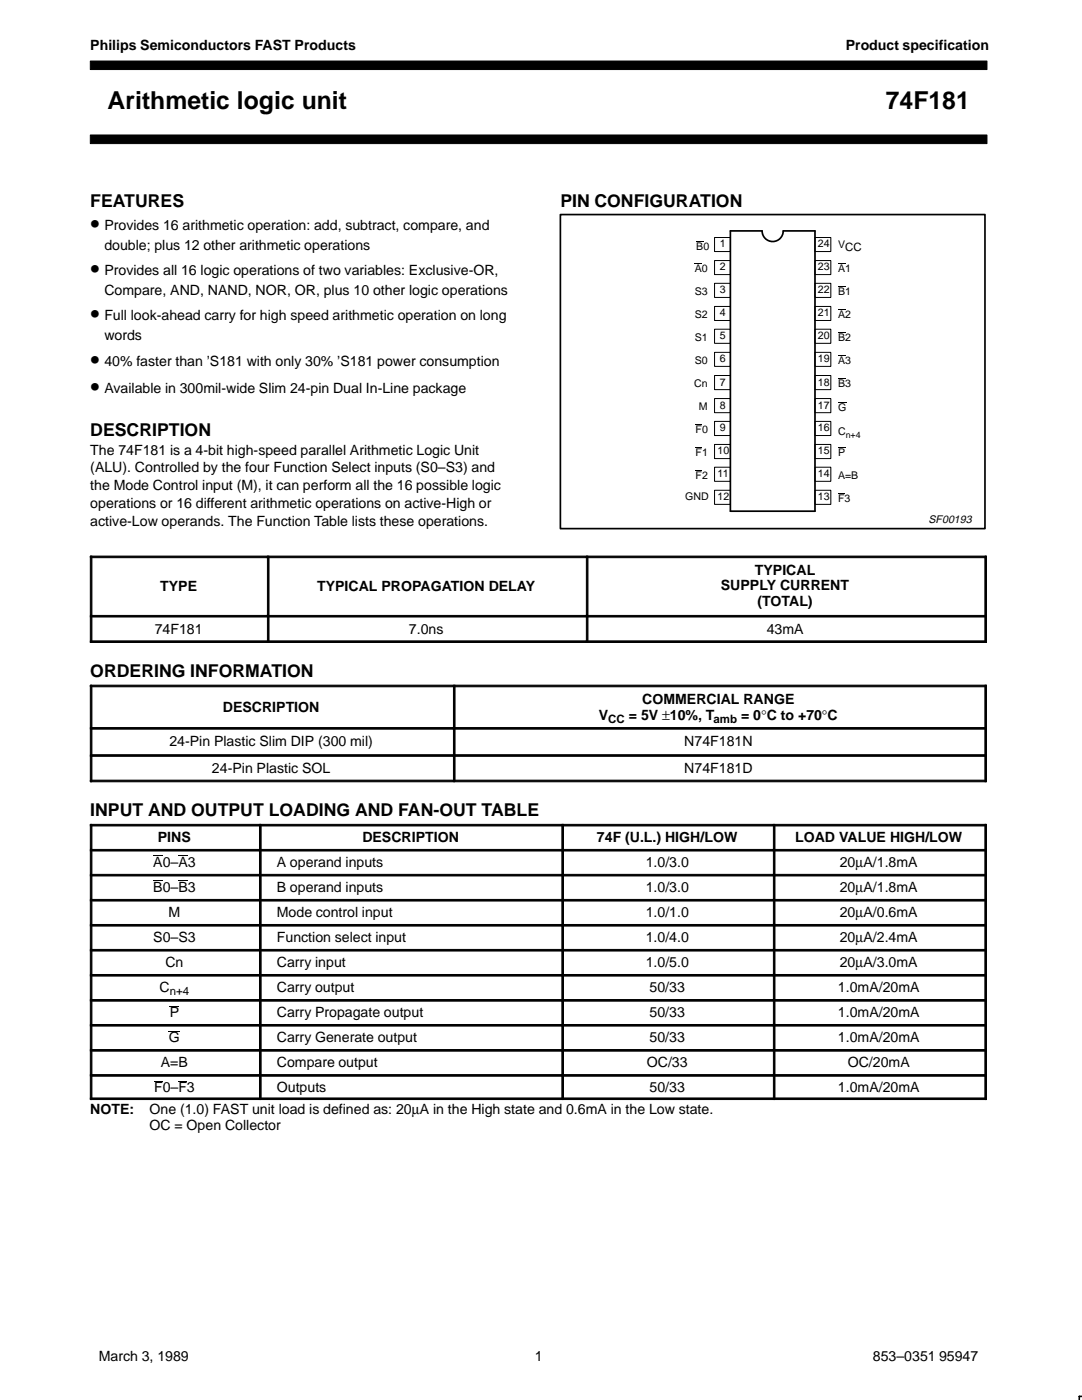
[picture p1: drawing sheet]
<svg xmlns="http://www.w3.org/2000/svg" width="216mm" height="279mm" viewBox="0 0 216 279" stroke-linecap="round" stroke-linejoin="round" font-family="sans-serif">
<g fill="#000" stroke="#000" stroke-width=".2">
<path d="M18 12.2h178.9v1.7h-178.9z" fill-rule="evenodd"/>
<path d="M18 26.9h178.9v1.8h-178.9z" fill-rule="evenodd"/>
<path d="M18 111h.3v11.8h-.3z" fill-rule="evenodd"/>
<path d="M18 111h35.3v.3h-35.3z" fill-rule="evenodd"/>
<path d="M53.4 111h.3v11.8h-.3z" fill-rule="evenodd"/>
<path d="M53.4 111h63.6v.3h-63.6z" fill-rule="evenodd"/>
<path d="M117 111h.3v11.8h-.3z" fill-rule="evenodd"/>
<path d="M117 111h79.8v.3h-79.8z" fill-rule="evenodd"/>
<path d="M196.5 111h.3v11.8h-.3z" fill-rule="evenodd"/>
<path d="M18 122.8h.3v5.4h-.3z" fill-rule="evenodd"/>
<path d="M18 122.8h35.3v.3h-35.3z" fill-rule="evenodd"/>
<path d="M18 127.9h35.3v.3h-35.3z" fill-rule="evenodd"/>
<path d="M18 136.7h.3v8.5h-.3z" fill-rule="evenodd"/>
<path d="M18 136.7h72.5v.4h-72.5z" fill-rule="evenodd"/>
<path d="M53.4 122.8h.3v5.4h-.3z" fill-rule="evenodd"/>
<path d="M53.4 122.8h63.6v.3h-63.6z" fill-rule="evenodd"/>
<path d="M53.4 127.9h63.6v.3h-63.6z" fill-rule="evenodd"/>
<path d="M90.5 136.7h.3v8.5h-.3z" fill-rule="evenodd"/>
<path d="M90.5 136.7h106.3v.4h-106.3z" fill-rule="evenodd"/>
<path d="M117 122.8h.3v5.4h-.3z" fill-rule="evenodd"/>
<path d="M117 122.8h79.8v.3h-79.8z" fill-rule="evenodd"/>
<path d="M117 127.9h79.8v.3h-79.8z" fill-rule="evenodd"/>
<path d="M196.5 122.8h.3v5.4h-.3z" fill-rule="evenodd"/>
<path d="M196.5 136.7h.3v8.5h-.3z" fill-rule="evenodd"/>
<path d="M18 145.2h.3v5.4h-.3z" fill-rule="evenodd"/>
<path d="M18 145.2h72.5v.3h-72.5z" fill-rule="evenodd"/>
<path d="M18 150.6h.3v5.4h-.3z" fill-rule="evenodd"/>
<path d="M18 150.6h72.5v.3h-72.5z" fill-rule="evenodd"/>
<path d="M18 155.7h72.5v.3h-72.5z" fill-rule="evenodd"/>
<path d="M90.5 145.2h.3v5.4h-.3z" fill-rule="evenodd"/>
<path d="M90.5 145.2h106.3v.3h-106.3z" fill-rule="evenodd"/>
<path d="M90.5 150.6h.3v5.4h-.3z" fill-rule="evenodd"/>
<path d="M90.5 150.6h106.3v.3h-106.3z" fill-rule="evenodd"/>
<path d="M90.5 155.7h106.3v.3h-106.3z" fill-rule="evenodd"/>
<path d="M196.5 145.2h.3v5.4h-.3z" fill-rule="evenodd"/>
<path d="M196.5 150.6h.3v5.4h-.3z" fill-rule="evenodd"/>
<path d="M18 164.5h.3v5h-.3z" fill-rule="evenodd"/>
<path d="M18 164.5h33.8v.3h-33.8z" fill-rule="evenodd"/>
<path d="M18 169.5h.3v5h-.3z" fill-rule="evenodd"/>
<path d="M18 169.5h33.8v.3h-33.8z" fill-rule="evenodd"/>
<path d="M18 174.5h.3v5h-.3z" fill-rule="evenodd"/>
<path d="M18 174.5h33.8v.3h-33.8z" fill-rule="evenodd"/>
<path d="M18 179.5h.3v5h-.3z" fill-rule="evenodd"/>
<path d="M18 179.5h33.8v.3h-33.8z" fill-rule="evenodd"/>
<path d="M51.8 164.5h.3v5h-.3z" fill-rule="evenodd"/>
<path d="M51.8 164.5h60.3v.3h-60.3z" fill-rule="evenodd"/>
<path d="M51.8 169.5h.3v5h-.3z" fill-rule="evenodd"/>
<path d="M51.8 169.5h60.3v.3h-60.3z" fill-rule="evenodd"/>
<path d="M51.8 174.5h.3v5h-.3z" fill-rule="evenodd"/>
<path d="M51.8 174.5h60.3v.3h-60.3z" fill-rule="evenodd"/>
<path d="M51.8 179.5h.3v5h-.3z" fill-rule="evenodd"/>
<path d="M51.8 179.5h60.3v.3h-60.3z" fill-rule="evenodd"/>
<path d="M112.1 164.5h.3v5h-.3z" fill-rule="evenodd"/>
<path d="M112.1 164.5h42.2v.3h-42.2z" fill-rule="evenodd"/>
<path d="M112.1 169.5h.3v5h-.3z" fill-rule="evenodd"/>
<path d="M112.1 169.5h42.2v.3h-42.2z" fill-rule="evenodd"/>
<path d="M112.1 174.5h.3v5h-.3z" fill-rule="evenodd"/>
<path d="M112.1 174.5h42.2v.3h-42.2z" fill-rule="evenodd"/>
<path d="M112.1 179.5h.3v5h-.3z" fill-rule="evenodd"/>
<path d="M112.1 179.5h42.2v.3h-42.2z" fill-rule="evenodd"/>
<path d="M154.3 164.5h.3v5h-.3z" fill-rule="evenodd"/>
<path d="M154.3 164.5h42.5v.3h-42.5z" fill-rule="evenodd"/>
<path d="M154.3 169.5h.3v5h-.3z" fill-rule="evenodd"/>
<path d="M154.3 169.5h42.5v.3h-42.5z" fill-rule="evenodd"/>
<path d="M154.3 174.5h.3v5h-.3z" fill-rule="evenodd"/>
<path d="M154.3 174.5h42.5v.3h-42.5z" fill-rule="evenodd"/>
<path d="M154.3 179.5h.3v5h-.3z" fill-rule="evenodd"/>
<path d="M154.3 179.5h42.5v.3h-42.5z" fill-rule="evenodd"/>
<path d="M196.5 164.5h.3v5h-.3z" fill-rule="evenodd"/>
<path d="M196.5 169.5h.3v5h-.3z" fill-rule="evenodd"/>
<path d="M196.5 174.5h.3v5h-.3z" fill-rule="evenodd"/>
<path d="M196.5 179.5h.3v5h-.3z" fill-rule="evenodd"/>
<path d="M18 184.5h.3v5h-.3z" fill-rule="evenodd"/>
<path d="M18 184.5h33.8v.3h-33.8z" fill-rule="evenodd"/>
<path d="M18 189.5h.3v4.9h-.3z" fill-rule="evenodd"/>
<path d="M18 189.5h33.8v.3h-33.8z" fill-rule="evenodd"/>
<path d="M18 194.5h.3v4.9h-.3z" fill-rule="evenodd"/>
<path d="M18 194.5h33.8v.3h-33.8z" fill-rule="evenodd"/>
<path d="M18 199.5h.3v4.9h-.3z" fill-rule="evenodd"/>
<path d="M18 199.5h33.8v.3h-33.8z" fill-rule="evenodd"/>
<path d="M51.8 184.5h.3v5h-.3z" fill-rule="evenodd"/>
<path d="M51.8 184.5h60.3v.3h-60.3z" fill-rule="evenodd"/>
<path d="M51.8 189.5h.3v4.9h-.3z" fill-rule="evenodd"/>
<path d="M51.8 189.5h60.3v.3h-60.3z" fill-rule="evenodd"/>
<path d="M51.8 194.5h.3v4.9h-.3z" fill-rule="evenodd"/>
<path d="M51.8 194.5h60.3v.3h-60.3z" fill-rule="evenodd"/>
<path d="M51.8 199.5h.3v4.9h-.3z" fill-rule="evenodd"/>
<path d="M51.8 199.5h60.3v.3h-60.3z" fill-rule="evenodd"/>
<path d="M112.1 184.5h.3v5h-.3z" fill-rule="evenodd"/>
<path d="M112.1 184.5h42.2v.3h-42.2z" fill-rule="evenodd"/>
<path d="M112.1 189.5h.3v4.9h-.3z" fill-rule="evenodd"/>
<path d="M112.1 189.5h42.2v.3h-42.2z" fill-rule="evenodd"/>
<path d="M112.1 194.5h.3v4.9h-.3z" fill-rule="evenodd"/>
<path d="M112.1 194.5h42.2v.3h-42.2z" fill-rule="evenodd"/>
<path d="M112.1 199.5h.3v4.9h-.3z" fill-rule="evenodd"/>
<path d="M112.1 199.5h42.2v.3h-42.2z" fill-rule="evenodd"/>
<path d="M154.3 184.5h.3v5h-.3z" fill-rule="evenodd"/>
<path d="M154.3 184.5h42.5v.3h-42.5z" fill-rule="evenodd"/>
<path d="M154.3 189.5h.3v4.9h-.3z" fill-rule="evenodd"/>
<path d="M154.3 189.5h42.5v.3h-42.5z" fill-rule="evenodd"/>
<path d="M154.3 194.5h.3v4.9h-.3z" fill-rule="evenodd"/>
<path d="M154.3 194.5h42.5v.3h-42.5z" fill-rule="evenodd"/>
<path d="M154.3 199.5h.3v4.9h-.3z" fill-rule="evenodd"/>
<path d="M154.3 199.5h42.5v.3h-42.5z" fill-rule="evenodd"/>
<path d="M196.5 184.5h.3v5h-.3z" fill-rule="evenodd"/>
<path d="M196.5 189.5h.3v4.9h-.3z" fill-rule="evenodd"/>
<path d="M196.5 194.5h.3v4.9h-.3z" fill-rule="evenodd"/>
<path d="M196.5 199.5h.3v4.9h-.3z" fill-rule="evenodd"/>
<path d="M18 204.5h.3v4.9h-.3z" fill-rule="evenodd"/>
<path d="M18 204.5h33.8v.3h-33.8z" fill-rule="evenodd"/>
<path d="M18 209.5h.3v4.9h-.3z" fill-rule="evenodd"/>
<path d="M18 209.5h33.8v.3h-33.8z" fill-rule="evenodd"/>
<path d="M18 214.5h.3v4.9h-.3z" fill-rule="evenodd"/>
<path d="M18 214.5h33.8v.3h-33.8z" fill-rule="evenodd"/>
<path d="M18 219.1h33.8v.3h-33.8z" fill-rule="evenodd"/>
<path d="M51.8 204.5h.3v4.9h-.3z" fill-rule="evenodd"/>
<path d="M51.8 204.5h60.3v.3h-60.3z" fill-rule="evenodd"/>
<path d="M51.8 209.5h.3v4.9h-.3z" fill-rule="evenodd"/>
<path d="M51.8 209.5h60.3v.3h-60.3z" fill-rule="evenodd"/>
<path d="M51.8 214.5h.3v4.9h-.3z" fill-rule="evenodd"/>
<path d="M51.8 214.5h60.3v.3h-60.3z" fill-rule="evenodd"/>
<path d="M51.8 219.1h60.3v.3h-60.3z" fill-rule="evenodd"/>
<path d="M112.1 204.5h.3v4.9h-.3z" fill-rule="evenodd"/>
<path d="M112.1 204.5h42.2v.3h-42.2z" fill-rule="evenodd"/>
<path d="M112.1 209.5h.3v4.9h-.3z" fill-rule="evenodd"/>
<path d="M112.1 209.5h42.2v.3h-42.2z" fill-rule="evenodd"/>
<path d="M112.1 214.5h.3v4.9h-.3z" fill-rule="evenodd"/>
<path d="M112.1 214.5h42.2v.3h-42.2z" fill-rule="evenodd"/>
<path d="M112.1 219.1h42.2v.3h-42.2z" fill-rule="evenodd"/>
<path d="M154.3 204.5h.3v4.9h-.3z" fill-rule="evenodd"/>
<path d="M154.3 204.5h42.5v.3h-42.5z" fill-rule="evenodd"/>
<path d="M154.3 209.5h.3v4.9h-.3z" fill-rule="evenodd"/>
<path d="M154.3 209.5h42.5v.3h-42.5z" fill-rule="evenodd"/>
<path d="M154.3 214.5h.3v4.9h-.3z" fill-rule="evenodd"/>
<path d="M154.3 214.5h42.5v.3h-42.5z" fill-rule="evenodd"/>
<path d="M154.3 219.1h42.5v.3h-42.5z" fill-rule="evenodd"/>
<path d="M196.5 204.5h.3v4.9h-.3z" fill-rule="evenodd"/>
<path d="M196.5 209.5h.3v4.9h-.3z" fill-rule="evenodd"/>
<path d="M196.5 214.5h.3v4.9h-.3z" fill-rule="evenodd"/>
</g>
<path d="M111.8 42.8h84.7v62.7h-84.7zM145.7 46.1h6.4a2.1 2.1 0 0 0 2.1 2.1 2.1 2.1 0 0 0 2.1-2.1h6.3v55.9h-16.9z" fill="none" stroke="#000" stroke-width=".34"/>
<g fill="none" stroke="#000" stroke-width=".2">
<path d="M142.6 56.5h3.1v2.9h-3.1zM142.6 52h3.1v2.8h-3.1zM142.6 47.4h3.1v2.8h-3.1zM162.6 56.5h3.2v2.9h-3.2zM162.6 52h3.2v2.8h-3.2zM162.6 47.4h3.2v2.8h-3.2zM142.6 61.2h3.1v2.8h-3.1zM142.6 70.3h3.1v2.8h-3.1zM142.6 65.7h3.1v2.8h-3.1zM142.6 79.5h3.1v2.9h-3.1zM142.6 74.9h3.1v2.9h-3.1zM162.6 61.2h3.2v2.8h-3.2z"/>
<path d="M162.6 70.3h3.2v2.8h-3.2zM162.6 65.7h3.2v2.8h-3.2zM162.6 79.5h3.2v2.9h-3.2zM162.6 74.9h3.2v2.9h-3.2zM142.6 88.7h3.1v2.8h-3.1zM142.6 84.1h3.1v2.8h-3.1zM142.6 97.8h3.1v2.9h-3.1zM142.6 93.2h3.1v2.9h-3.1zM162.6 88.7h3.2v2.8h-3.2zM162.6 84.1h3.2v2.8h-3.2zM162.6 97.8h3.2v2.9h-3.2zM162.6 93.2h3.2v2.9h-3.2z"/>
<path d="M33.7 205.8h2.2"/>
</g>
<g fill="#000">
<path d="M138.6 52.6l1.4 .1z" fill-rule="evenodd"/>
<path d="M138.9 48.1l1.5 .1z" fill-rule="evenodd"/>
<path d="M167.2 52.6l1.4 .1z" fill-rule="evenodd"/>
<path d="M167.2 57.2l1.4 .1z" fill-rule="evenodd"/>
<path d="M167.2 61.8l1.4 .1z" fill-rule="evenodd"/>
<path d="M167.2 66.3l1.4 .1z" fill-rule="evenodd"/>
<path d="M167.2 70.9l1.4 .1z" fill-rule="evenodd"/>
<path d="M167.2 75.6l1.4 .1z" fill-rule="evenodd"/>
<path d="M138.8 84.7l1.3 .1z" fill-rule="evenodd"/>
<path d="M138.8 89.3l1.3 .1z" fill-rule="evenodd"/>
<path d="M138.8 93.9l1.3 .1z" fill-rule="evenodd"/>
<path d="M167.2 80.3l1.7 .1z" fill-rule="evenodd"/>
<path d="M167.2 89.3l1.4 .1z" fill-rule="evenodd"/>
<path d="M167.2 98.5l1.3 .1z" fill-rule="evenodd"/>
<path d="M30.6 170.8h1.9v.1h-1.9z" fill-rule="evenodd"/>
<path d="M30.6 175.7h1.9v.2h-1.9z" fill-rule="evenodd"/>
<path d="M35.6 170.8h1.9v.1h-1.9z" fill-rule="evenodd"/>
<path d="M35.6 175.7h1.9v.2h-1.9z" fill-rule="evenodd"/>
<path d="M30.7 215.7h1.8v.1h-1.8z" fill-rule="evenodd"/>
<path d="M33.9 200.7h1.8v.1h-1.8z" fill-rule="evenodd"/>
<path d="M35.6 215.7h1.7v.1h-1.7z" fill-rule="evenodd"/>
</g>
<path d="M215.9 278.7h-.5v.7" fill="none" stroke="#000" stroke-width=".32"/>
<g font-size="4.9">
<text x="21.5" y="21.8">Arithmetic logic unit</text>
<text x="176.8" y="21.8">74F181</text>
</g>
<g font-size="4.2">
<text x="18" y="46">•</text>
<text x="18" y="55">•</text>
<text x="18" y="64">•</text>
<text x="18" y="73">•</text>
<text x="18" y="78.4">•</text>
</g>
<g font-size="3.5">
<text x="18" y="41.2">FEATURES</text>
<text x="111.8" y="41.2">PIN CONFIGURATION</text>
<text x="18" y="87.1">DESCRIPTION</text>
<text x="18" y="135.1">ORDERING INFORMATION</text>
<text x="18" y="162.9">INPUT AND OUTPUT LOADING AND FAN-OUT TABLE</text>
</g>
<g font-size="2.8">
<text x="18" y="9.9">Philips Semiconductors FAST Products</text>
<text x="168.8" y="9.9">Product specification</text>
<text x="20.8" y="46">Provides 16 arithmetic operation: add, subtract, compare, and</text>
<text x="20.8" y="49.9">double; plus 12 other arithmetic operations</text>
<text x="20.8" y="55">Provides all 16 logic operations of two variables: Exclusive-OR,</text>
<text x="20.8" y="58.9">Compare, AND, NAND, NOR, OR, plus 10 other logic operations</text>
<text x="20.8" y="64">Full look-ahead carry for high speed arithmetic operation on long</text>
<text x="20.8" y="67.9">words</text>
<text x="20.8" y="73">40% faster than ’S181 with only 30% ’S181 power consumption</text>
<text x="20.8" y="78.4">Available in 300mil-wide Slim 24-pin Dual In-Line package</text>
<text x="18" y="90.7">The 74F181 is a 4-bit high-speed parallel Arithmetic Logic Unit</text>
<text x="18" y="94.3">(ALU). Controlled by the four Function Select inputs (S0–S3) and</text>
<text x="18" y="97.8">the Mode Control input (M), it can perform all the 16 possible logic</text>
<text x="18" y="101.4">operations or 16 different arithmetic operations on active-High or</text>
<text x="18" y="104.9">active-Low operands. The Function Table lists these operations.</text>
<text x="32" y="117.9">TYPE</text>
<text x="63.3" y="117.9">TYPICAL PROPAGATION DELAY</text>
<text x="143.8" y="117.8">SUPPLY CURRENT</text>
<text x="150.6" y="114.7">TYPICAL</text>
<text x="151.1" y="121">(TOTAL)</text>
<text x="30.9" y="126.6">74F181</text>
<text x="81.6" y="126.6">7.0ns</text>
<text x="153" y="126.6">43mA</text>
<text x="44.5" y="142">DESCRIPTION</text>
<text x="119.5" y="143.6">V</text>
<text x="125.5" y="143.6">= 5V ±10%, T</text>
<text x="128.1" y="140.5">COMMERCIAL RANGE</text>
<text x="147.9" y="143.6">= 0°C to +70°C</text>
<text x="33.8" y="148.9">24-Pin Plastic Slim DIP (300 mil)</text>
<text x="136.5" y="148.9">N74F181N</text>
<text x="42.3" y="154.4">24-Pin Plastic SOL</text>
<text x="136.5" y="154.4">N74F181D</text>
<text x="30.6" y="173">A0–A3</text>
<text x="31.5" y="168">PINS</text>
<text x="55.2" y="173">A operand inputs</text>
<text x="72.3" y="168">DESCRIPTION</text>
<text x="119.1" y="168">74F (U.L.) HIGH/LOW</text>
<text x="128.8" y="173">1.0/3.0</text>
<text x="158.7" y="168">LOAD VALUE HIGH/LOW</text>
<text x="167.6" y="173">20µA/1.8mA</text>
<text x="30.6" y="178">B0–B3</text>
<text x="55.2" y="178">B operand inputs</text>
<text x="128.8" y="178">1.0/3.0</text>
<text x="167.6" y="178">20µA/1.8mA</text>
<text x="33.6" y="183">M</text>
<text x="55.2" y="183">Mode control input</text>
<text x="128.8" y="183">1.0/1.0</text>
<text x="167.6" y="183">20µA/0.6mA</text>
<text x="30.6" y="188">S0–S3</text>
<text x="55.2" y="188">Function select input</text>
<text x="128.8" y="188">1.0/4.0</text>
<text x="167.6" y="188">20µA/2.4mA</text>
<text x="31.8" y="198">C</text>
<text x="33" y="193">Cn</text>
<text x="55.2" y="193">Carry input</text>
<text x="55.2" y="198">Carry output</text>
<text x="128.8" y="193">1.0/5.0</text>
<text x="129.6" y="198">50/33</text>
<text x="167.2" y="198">1.0mA/20mA</text>
<text x="167.6" y="193">20µA/3.0mA</text>
<text x="33.9" y="203">P</text>
<text x="55.2" y="203">Carry Propagate output</text>
<text x="129.6" y="203">50/33</text>
<text x="167.2" y="203">1.0mA/20mA</text>
<text x="33.7" y="208">G</text>
<text x="55.2" y="208">Carry Generate output</text>
<text x="129.6" y="208">50/33</text>
<text x="167.2" y="208">1.0mA/20mA</text>
<text x="32.1" y="213">A=B</text>
<text x="55.2" y="213">Compare output</text>
<text x="129.1" y="213">OC/33</text>
<text x="169.2" y="213">OC/20mA</text>
<text x="30.7" y="218">F0–F3</text>
<text x="55.2" y="218">Outputs</text>
<text x="129.6" y="218">50/33</text>
<text x="167.2" y="218">1.0mA/20mA</text>
<text x="18" y="222.4">NOTE:</text>
<text x="29.8" y="225.6">OC = Open Collector</text>
<text x="29.8" y="222.4">One (1.0) FAST unit load is defined as: 20µA in the High state and 0.6mA in the Low state.</text>
<text x="19.7" y="271.7">March 3, 1989</text>
<text x="106.7" y="271.6">1</text>
<text x="174.2" y="271.7">853–0351 95947</text>
</g>
<g font-size="2.3">
<text x="168.6" y="50.2">CC</text>
<text x="121.4" y="144.2">CC</text>
<text x="142.4" y="144.2">amb</text>
<text x="33.9" y="198.6">n+4</text>
</g>
<text font-size="2.2" x="185.3" y="104.4">SF00193</text>
<g font-size="2.1">
<text x="138.9" y="49.8">B0</text>
<text x="143.6" y="49.4">1</text>
<text x="143.6" y="54">2</text>
<text x="163.2" y="54">23</text>
<text x="163.2" y="49.4">24</text>
<text x="167.2" y="49.6">V</text>
<text x="138.6" y="58.9">S3</text>
<text x="138.6" y="54.3">A0</text>
<text x="143.6" y="58.5">3</text>
<text x="163.2" y="58.5">22</text>
<text x="167.2" y="58.9">B1</text>
<text x="167.2" y="54.3">A1</text>
<text x="138.6" y="63.5">S2</text>
<text x="143.6" y="63.1">4</text>
<text x="163.2" y="63.1">21</text>
<text x="167.2" y="63.5">A2</text>
<text x="138.6" y="68.1">S1</text>
<text x="143.6" y="67.7">5</text>
<text x="163.2" y="67.7">20</text>
<text x="167.2" y="68.1">B2</text>
<text x="138.5" y="77.3">Cn</text>
<text x="138.6" y="72.7">S0</text>
<text x="143.6" y="72.3">6</text>
<text x="143.6" y="76.9">7</text>
<text x="163.2" y="76.9">18</text>
<text x="163.2" y="72.3">19</text>
<text x="167.2" y="72.7">A3</text>
<text x="167.2" y="77.3">B3</text>
<text x="139.5" y="81.9">M</text>
<text x="143.6" y="81.5">8</text>
<text x="163.2" y="81.5">17</text>
<text x="167.2" y="82">G</text>
<text x="138.8" y="86.5">F0</text>
<text x="143.6" y="86.1">9</text>
<text x="163.2" y="86.1">16</text>
<text x="167.2" y="86.9">C</text>
<text x="138.8" y="91.1">F1</text>
<text x="138.8" y="95.6">F2</text>
<text x="143.2" y="90.7">10</text>
<text x="143.2" y="95.2">11</text>
<text x="163.2" y="95.2">14</text>
<text x="163.2" y="90.7">15</text>
<text x="167.2" y="91.1">P</text>
<text x="167.2" y="95.6">A=B</text>
<text x="136.7" y="99.8">GND</text>
<text x="143.2" y="99.8">12</text>
<text x="163.2" y="99.8">13</text>
<text x="167.2" y="100.2">F3</text>
</g>
<text font-size="1.8" x="168.8" y="87.4">n+4</text>
</svg>
